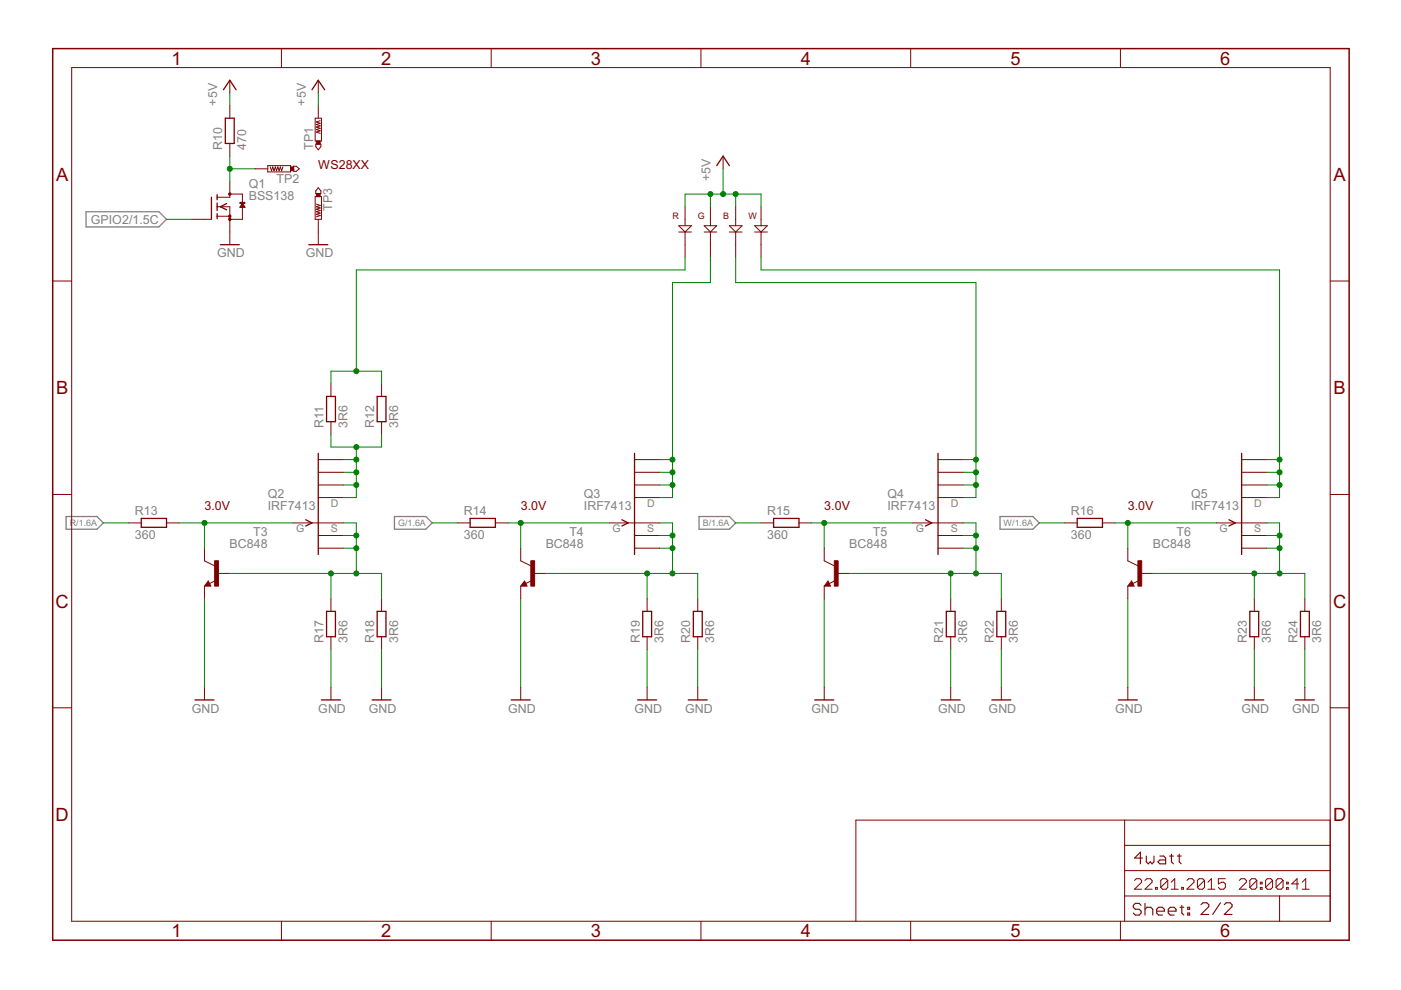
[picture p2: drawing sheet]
<svg xmlns="http://www.w3.org/2000/svg" width="297mm" height="210mm" viewBox="0 0 297 210" stroke-linecap="round" stroke-linejoin="round" font-family="sans-serif">
<path d="M18.2 44.9h15.5l1.6 1.6-1.6 1.6h-15.5zM14 109.5h6.6l1.3 1.4-1.3 1.3h-6.6zM83.6 109.5h6.7l1.3 1.4-1.3 1.3h-6.7zM148.2 109.5h6.4l1.4 1.4-1.4 1.3h-6.4zM212 109.5h7l1.3 1.4-1.3 1.3h-7z" fill="none" stroke="#808080" stroke-width=".28"/>
<g fill="none" stroke="#800000" stroke-width=".28">
<path d="M47.4 19l1.3-2 1.4 2M66.1 19l1.4-2 1.3 2M47.8 25.1h1.9v5.3h-1.9zM152 35.1l1.3-2 1.3 2M44.8 41.8v4.7M46 41.3v1.1M46 43v1.6M46 45.3v1.1M46.7 51.9h4M48 43.2l-1.3 .6 1.3 .7M65.5 51.9h4M67.5 96.1v21.5"/>
<path d="M69.2 84.1h1.9v5.3h-1.9zM80 84.1h1.8v5.3h-1.8zM134.5 96.1v21.5M198.9 96.1v21.5M263.2 96.1v21.5M30 109.9h5.3v1.9h-5.3zM64.8 110.2l1.3 .7-1.3 .6M99.7 109.9h5.3v1.9h-5.3zM131.8 110.2l1.4 .7-1.4 .6M164 109.9h5.4v1.9h-5.4zM196.2 110.2l1.3 .7-1.3 .6M228.4 109.9h5.3v1.9h-5.3z"/>
<path d="M260.6 110.2l1.3 .7-1.3 .6M44.2 123.7l-.2 .3h.4l-.2-.5-.6 .6h.8M69.2 129.6h1.9v5.4h-1.9zM80 129.6h1.8v5.4h-1.8zM111.2 123.7l-.1 .3h.4l-.3-.5-.5 .6h.8M136.3 129.6h1.9v5.4h-1.9zM147 129.6h1.9v5.4h-1.9zM175.6 123.7l-.2 .3h.4l-.2-.5-.6 .6h.8M200.6 129.6h1.9v5.4h-1.9zM211.3 129.6h1.9v5.4h-1.9zM239.9 123.7l-.1 .3h.4l-.3-.5-.5 .6h.8M265 129.6h1.9v5.4h-1.9z"/>
<path d="M275.7 129.6h1.9v5.4h-1.9zM41.3 148.4h4.1M68.2 148.4h4M78.9 148.4h4M108.4 148.4h4M135.2 148.4h4M145.9 148.4h4M172.7 148.4h4.1M199.6 148.4h4M210.3 148.4h4M237.1 148.4h4M263.9 148.4h4"/>
<path d="M274.6 148.4h4.1"/>
</g>
<g fill="none" stroke="#800000" stroke-width=".21">
<path d="M15.2 14.3h266.8v181h-266.8zM48.7 17v2.7M59.7 10.3v4M67.5 17v2.7M104.1 10.3v4M148.6 10.3v4M193.1 10.3v4M237.6 10.3v4M48.7 22.4v2.7M48.7 30.4v2.7M48.7 38.5v3.3h-2.7M54.1 35.8h2.7"/>
<path d="M56.8 35.1h4.8v1.3h-4.8zM57.3 35.4l.3 .8 .2-.8 .3 .8 .3-.8 .2 .8 .3-.8 .3 .8 .2-.8 .3 .8 .3-.8M62.3 35.2h.5l.7 .6-.7 .5h-.5zM66.8 25.1h1.4v4.8h-1.4zM67 30.6h1v.5l-.5 .7-.5-.7zM67.5 39.8l.5 .7v.5h-1v-.5zM67.5 22.4v2.7M67.9 25.6l-.8 .3 .8 .2-.8 .3 .8 .3-.8 .2 .8 .3-.8 .3 .8 .2-.8 .3 .8 .3M153.3 33.1v2.7M11.2 59.6h4M40.7 46.5h4M46 43.8h2.7v8.1"/>
<path d="M46 45.8h2.7M48.7 41.1h2.7v5.4h-2.7M50.9 43.9h1M51 43.8h.8M51.1 43.6h.6M51.2 43.5h.4M51.3 43.3h.2M51.4 43.2h.1M51.4 43.2l.5 .8h-1zM66.8 41.7h1.4v4.8h-1.4zM67.1 43.3l.8 .3-.8 .2 .8 .3-.8 .3 .8 .2-.8 .3 .8 .3-.8 .2 .8 .3-.8 .3M67.5 46.5v5.4"/>
<path d="M143.9 47.9h2.7l-1.4 1.3zM143.9 49.2h2.7M145.2 43.8v4.1M145.2 49.2v5.3M149.3 47.9h2.7l-1.4 1.3zM149.3 49.2h2.7M150.6 43.8v4.1M150.6 49.2v5.3M154.6 47.9h2.7l-1.3 1.3zM154.6 49.2h2.7M156 43.8v4.1M156 49.2v5.3"/>
<path d="M160 47.9h2.7l-1.3 1.3zM160 49.2h2.7M161.4 43.8v4.1M161.4 49.2v5.3M282 59.6h4M67.5 97.5h5.4M70.2 81.4v2.7M70.2 89.4v2.7M80.9 81.4v2.7M80.9 89.4v2.7M134.5 97.5h5.4M198.9 97.5h5.4"/>
<path d="M263.2 97.5h5.4M11.2 104.8h4M27.3 110.9h2.7M35.3 110.9h2.7M43.3 116.2v2.7l2.2 1.1M62.1 110.9h10.8M67.5 105.5h5.4M67.5 102.8h5.4M67.5 100.1h5.4M67.5 113.5h5.4M67.5 116.2h5.4M97 110.9h2.7"/>
<path d="M105 110.9h2.7M110.4 116.2v2.7l2.1 1.1M129.2 110.9h10.7M134.5 105.5h5.4M134.5 102.8h5.4M134.5 100.1h5.4M134.5 113.5h5.4M134.5 116.2h5.4M161.4 110.9h2.6M169.4 110.9h2.7M174.8 116.2v2.7l2.1 1.1M193.5 110.9h10.8"/>
<path d="M198.9 105.5h5.4M198.9 102.8h5.4M198.9 100.1h5.4M198.9 113.5h5.4M198.9 116.2h5.4M225.7 110.9h2.7M233.7 110.9h2.7M239.1 116.2v2.7l2.2 1.1M257.9 110.9h10.7M263.2 105.5h5.4M263.2 102.8h5.4M263.2 100.1h5.4"/>
<path d="M263.2 113.5h5.4M263.2 116.2h5.4M282 104.8h4M43.3 124.3v2.7M44.2 123.2l.5 1.1h-1.4zM45.7 123.1l-1.3 .6M46 121.6h2.7M70.2 127v2.6M70.2 135v2.7M80.9 127v2.6M80.9 135v2.7M110.4 124.3v2.7"/>
<path d="M111.2 123.2l.5 1.1h-1.3zM112.8 123.1l-1.4 .6M113.1 121.6h2.7M137.2 127v2.6M137.2 135v2.7M147.9 127v2.6M147.9 135v2.7M174.8 124.3v2.7M175.6 123.2l.5 1.1h-1.3zM177.1 123.1l-1.3 .6M177.4 121.6h2.7M201.6 127v2.6"/>
<path d="M201.6 135v2.7M212.3 127v2.6M212.3 135v2.7M239.1 124.3v2.7M239.9 123.2l.6 1.1h-1.4zM241.5 123.1l-1.3 .6M241.8 121.6h2.7M265.9 127v2.6M265.9 135v2.7M276.6 127v2.6M276.6 135v2.7M11.2 150.1h4"/>
<path d="M43.3 145.7v2.7M70.2 145.7v2.7M80.9 145.7v2.7M110.4 145.7v2.7M137.2 145.7v2.7M147.9 145.7v2.7M174.8 145.7v2.7M201.6 145.7v2.7M212.3 145.7v2.7M239.1 145.7v2.7M265.9 145.7v2.7M276.6 145.7v2.7"/>
<path d="M282 150.1h4M238.4 173.9v21.4M238.4 179.2h43.6M282 173.9h-100.5v21.4M59.7 195.3v4M104.1 195.3v4M148.6 195.3v4M193.1 195.3v4M237.6 195.3v4M238.4 190h43.6M238.4 184.6h43.6M240.5 186.7l.4-.4h.8l.3 .4v.3l-1.5 1.5h1.5"/>
<path d="M242.8 186.7l.3-.4h.8l.4 .4v.3l-1.5 1.5h1.5M245 188.2h.4v.3h-.4zM247.6 186.7v1.5l-.4 .3h-.7l-.4-.3M247.6 186.7l-.4-.4h-.7l-.4 .4v1.5M247.6 186.7l-1.5 1.5M248.3 188.5h1.5M248.3 187l.8-.7v2.2M250.5 188.2h.4v.3h-.4zM251.7 186.7l.3-.4h.8l.4 .4v.3l-1.5 1.5h1.5M255.4 186.7v1.5l-.4 .3h-.7l-.4-.3M255.4 186.7l-.4-.4h-.7l-.4 .4v1.5M255.4 186.7l-1.5 1.5"/>
<path d="M256.1 188.5h1.5M256.1 187l.7-.7v2.2M259.8 186.3h-1.5v1.1l.8-.4h.3l.4 .4v.8l-.4 .3h-.7l-.4-.3M262.8 186.7l.3-.4h.8l.3 .4v.3l-1.4 1.5h1.4M266.5 186.7v1.5l-.4 .3h-.7l-.4-.3M266.5 186.7l-.4-.4h-.7l-.4 .4v1.5M266.5 186.7l-1.5 1.5M267.2 188.2h.4v.3h-.4zM267.2 187h.4v.4h-.4zM269.8 186.7v1.5l-.4 .3h-.7l-.4-.3M269.8 186.7l-.4-.4h-.7l-.4 .4v1.5M269.8 186.7l-1.5 1.5"/>
<path d="M271.3 190v5.3M272 186.7v1.5l-.3 .3h-.8l-.3-.3M272 186.7l-.3-.4h-.8l-.3 .4v1.5M272 186.7l-1.4 1.5M272.8 188.2h.3v.3h-.3zM272.8 187h.3v.4h-.3zM275.4 187.4h-1.5l1.1-1.1v2.2M276.1 188.5h1.5M276.1 187l.7-.7v2.2"/>
</g>
<g fill="#800000" stroke="#800000" stroke-width=".21">
<path d="M45.5 118.9h.8v5.4h-.8z"/>
<path d="M112.5 118.9h.8v5.4h-.8z"/>
<path d="M176.9 118.9h.8v5.4h-.8z"/>
<path d="M241.3 118.9h.8v5.4h-.8z"/>
<path d="M50.9 42.9h1v.3h-1z"/>
<path d="M61.6 35.4h.7v.8h-.7z"/>
<path d="M67.1 29.9h.8v.7h-.8z"/>
<path d="M67.1 41h.8v.7h-.8z"/>
</g>
<g fill="none" stroke="#800000" stroke-width=".23">
<path d="M241.9 192l-.4-.5h-.8l-.4 .5v.4l.4 .4h.8l.4 .4v.4l-.4 .4h-.8l-.4-.4M242.2 181.9h-1.6l1.2-1.2v2.5M242.8 191.5v2.5M242.8 192.8l.4-.4h.8l.4 .4v1.2M243 181.5v1.2l.4 .5 .5-.5 .4 .5 .4-.5v-1.2M245.2 193.2h1.7v-.4l-.4-.4h-.9l-.4 .4v.8l.4 .4h.9M245.9 181.5h.8l.4 .4v1.3h-1.2l-.4-.5 .4-.4h1.2M247.7 193.2h1.6v-.4l-.4-.4h-.8l-.4 .4v.8l.4 .4h.8M248 181.5h.8M248.4 181.1v1.6l.4 .5M249.6 181.5h.8M250 181.1v1.6l.4 .5"/>
<path d="M250.2 192.4h.8M250.6 192v1.6l.4 .4M251.8 192.4h.4v.4h-.4zM251.8 193.6h.4v.4h-.4zM254.6 191.8l.5-.4h.8l.4 .4v.4l-1.7 1.7h1.7M258.8 191.4l-1.7 2.5M259.6 191.8l.4-.4h.8l.4 .4v.4l-1.6 1.7h1.6"/>
</g>
<path d="M11.2 10.3h274.8v189h-274.8z" fill="none" stroke="#800000" stroke-width=".32"/>
<g fill="#800000" stroke="#800000" stroke-width=".21">
<circle cx="48.7" cy="41.1" r=".27"/>
<circle cx="48.7" cy="46.5" r=".27"/>
<circle cx="48.7" cy="45.8" r=".27"/>
</g>
<g fill="none" stroke="#008000" stroke-width=".21">
<path d="M48.7 19.7v2.7M67.5 19.7v2.7M48.7 33.1v5.4M48.7 35.8h5.4M153.3 35.8v5.3M35.3 46.5h5.4M145.2 54.5v2.7h-69.7v21.5M145.2 43.8v-2.7h16.2v2.7M150.6 54.5v5.4h-8v45.6h-2.7M150.6 41.1v2.7M156 54.5v5.4h50.9v45.6h-2.6M156 41.1v2.7"/>
<path d="M161.4 54.5v2.7h109.9v48.3h-2.7M70.2 81.4v-2.7h10.7v2.7M70.2 92.1v2.7h10.7v-2.7M72.9 97.5h2.6M75.5 94.8v10.7h-2.6M139.9 97.5h2.7M204.3 97.5h2.6M268.6 97.5h2.7M21.9 110.9h5.4M38 110.9h24.1M43.3 110.9v5.3M72.9 116.2h2.6"/>
<path d="M72.9 110.9h2.6v10.7M72.9 113.5h2.6M72.9 100.1h2.6M72.9 102.8h2.6M91.6 110.9h5.4M107.7 110.9h21.5M110.4 110.9v5.3M139.9 116.2h2.7M139.9 113.5h2.7M139.9 110.9h2.7v10.7M139.9 100.1h2.7M139.9 102.8h2.7"/>
<path d="M156 110.9h5.4M172.1 110.9h21.4M174.8 110.9v5.3M204.3 116.2h2.6M204.3 113.5h2.6M204.3 110.9h2.6v10.7M204.3 100.1h2.6M204.3 102.8h2.6M220.3 110.9h5.4M236.4 110.9h21.5M239.1 110.9v5.3M268.6 116.2h2.7"/>
<path d="M268.6 113.5h2.7M268.6 110.9h2.7v10.7M268.6 100.1h2.7M268.6 102.8h2.7M43.3 127v18.7M48.7 121.6h32.2v5.4M70.2 121.6v5.4M70.2 137.7v8M80.9 137.7v8M110.4 127v18.7M115.8 121.6h32.1v5.4M137.2 121.6v5.4"/>
<path d="M137.2 137.7v8M147.9 137.7v8M174.8 127v18.7M180.1 121.6h32.2v5.4M201.6 121.6v5.4M201.6 137.7v8M212.3 137.7v8M239.1 127v18.7M244.5 121.6h32.1v5.4M265.9 121.6v5.4M265.9 137.7v8M276.6 137.7v8"/>
</g>
<g fill="#008000" stroke="#008000" stroke-width=".21">
<circle cx="75.5" cy="116.2" r=".53"/>
<circle cx="75.5" cy="113.5" r=".53"/>
<circle cx="75.5" cy="121.6" r=".53"/>
<circle cx="70.2" cy="121.6" r=".53"/>
<circle cx="75.5" cy="97.5" r=".53"/>
<circle cx="75.5" cy="100.1" r=".53"/>
<circle cx="75.5" cy="102.8" r=".53"/>
<circle cx="75.5" cy="94.8" r=".53"/>
<circle cx="43.3" cy="110.9" r=".53"/>
<circle cx="75.5" cy="78.7" r=".53"/>
<circle cx="110.4" cy="110.9" r=".53"/>
<circle cx="142.6" cy="116.2" r=".53"/>
<circle cx="142.6" cy="113.5" r=".53"/>
<circle cx="142.6" cy="121.6" r=".53"/>
<circle cx="137.2" cy="121.6" r=".53"/>
<circle cx="142.6" cy="97.5" r=".53"/>
<circle cx="142.6" cy="100.1" r=".53"/>
<circle cx="142.6" cy="102.8" r=".53"/>
<circle cx="174.8" cy="110.9" r=".53"/>
<circle cx="206.9" cy="121.6" r=".53"/>
<circle cx="206.9" cy="116.2" r=".53"/>
<circle cx="206.9" cy="113.5" r=".53"/>
<circle cx="201.6" cy="121.6" r=".53"/>
<circle cx="206.9" cy="102.8" r=".53"/>
<circle cx="206.9" cy="100.1" r=".53"/>
<circle cx="206.9" cy="97.5" r=".53"/>
<circle cx="239.1" cy="110.9" r=".53"/>
<circle cx="271.3" cy="121.6" r=".53"/>
<circle cx="271.3" cy="116.2" r=".53"/>
<circle cx="271.3" cy="113.5" r=".53"/>
<circle cx="265.9" cy="121.6" r=".53"/>
<circle cx="271.3" cy="102.8" r=".53"/>
<circle cx="271.3" cy="100.1" r=".53"/>
<circle cx="271.3" cy="97.5" r=".53"/>
<circle cx="150.6" cy="41.1" r=".53"/>
<circle cx="153.3" cy="41.1" r=".53"/>
<circle cx="156" cy="41.1" r=".53"/>
<circle cx="48.7" cy="35.8" r=".53"/>
</g>
<g font-size="4.3" fill="#800000">
<text x="36.4" y="13.7">1</text>
<text x="80.8" y="13.7">2</text>
<text x="125.3" y="13.7">3</text>
<text x="169.8" y="13.7">4</text>
<text x="214.2" y="13.7">5</text>
<text x="258.7" y="13.7">6</text>
<text x="11.9" y="38.3">A</text>
<text x="282.7" y="38.3">A</text>
<text x="11.9" y="83.6">B</text>
<text x="282.7" y="83.6">B</text>
<text x="11.8" y="128.8">C</text>
<text x="282.6" y="128.8">C</text>
<text x="11.8" y="174.1">D</text>
<text x="282.6" y="174.1">D</text>
<text x="36.4" y="198.7">1</text>
<text x="80.8" y="198.7">2</text>
<text x="125.3" y="198.7">3</text>
<text x="169.8" y="198.7">4</text>
<text x="214.2" y="198.7">5</text>
<text x="258.7" y="198.7">6</text>
</g>
<g font-size="2.9" fill="#808080">
<text x="46" y="22.4" transform="rotate(-90 46 22.4)">+5V</text>
<text x="64.8" y="22.4" transform="rotate(-90 64.8 22.4)">+5V</text>
<text x="47.1" y="31.8" transform="rotate(-90 47.1 31.8)">R10</text>
<text x="52.2" y="31.8" transform="rotate(-90 52.2 31.8)">470</text>
<text x="66.4" y="31.8" transform="rotate(-90 66.4 31.8)">TP1</text>
<text x="52.7" y="39.8">Q1</text>
<text x="58.6" y="38.7">TP2</text>
<text x="150.6" y="38.5" transform="rotate(-90 150.6 38.5)">+5V</text>
<text x="19.3" y="47.5">GPIO2/1.5C</text>
<text x="52.7" y="42.5">BSS138</text>
<text x="70.4" y="44.7" transform="rotate(-90 70.4 44.7)">TP3</text>
<text x="46" y="54.6">GND</text>
<text x="64.8" y="54.6">GND</text>
<text x="68.6" y="90.8" transform="rotate(-90 68.6 90.8)">R11</text>
<text x="73.7" y="90.8" transform="rotate(-90 73.7 90.8)">3R6</text>
<text x="79.3" y="90.8" transform="rotate(-90 79.3 90.8)">R12</text>
<text x="84.4" y="90.8" transform="rotate(-90 84.4 90.8)">3R6</text>
<text x="56.8" y="105.6">Q2</text>
<text x="123.8" y="105.6">Q3</text>
<text x="188.2" y="105.6">Q4</text>
<text x="252.5" y="105.6">Q5</text>
<text x="28.6" y="109.3">R13</text>
<text x="53.7" y="113.5">T3</text>
<text x="56.8" y="108.2">IRF7413</text>
<text x="98.3" y="109.3">R14</text>
<text x="120.7" y="113.5">T4</text>
<text x="123.8" y="108.2">IRF7413</text>
<text x="162.7" y="109.3">R15</text>
<text x="185.1" y="113.5">T5</text>
<text x="188.2" y="108.2">IRF7413</text>
<text x="227" y="109.3">R16</text>
<text x="249.4" y="113.5">T6</text>
<text x="252.5" y="108.2">IRF7413</text>
<text x="28.6" y="114.3">360</text>
<text x="48.7" y="116.2">BC848</text>
<text x="98.3" y="114.3">360</text>
<text x="115.7" y="116.2">BC848</text>
<text x="162.7" y="114.3">360</text>
<text x="180.1" y="116.2">BC848</text>
<text x="227" y="114.3">360</text>
<text x="244.4" y="116.2">BC848</text>
<text x="68.6" y="136.3" transform="rotate(-90 68.6 136.3)">R17</text>
<text x="73.7" y="136.3" transform="rotate(-90 73.7 136.3)">3R6</text>
<text x="79.3" y="136.3" transform="rotate(-90 79.3 136.3)">R18</text>
<text x="84.4" y="136.3" transform="rotate(-90 84.4 136.3)">3R6</text>
<text x="135.6" y="136.3" transform="rotate(-90 135.6 136.3)">R19</text>
<text x="140.7" y="136.3" transform="rotate(-90 140.7 136.3)">3R6</text>
<text x="146.4" y="136.3" transform="rotate(-90 146.4 136.3)">R20</text>
<text x="151.4" y="136.3" transform="rotate(-90 151.4 136.3)">3R6</text>
<text x="200" y="136.3" transform="rotate(-90 200 136.3)">R21</text>
<text x="205.1" y="136.3" transform="rotate(-90 205.1 136.3)">3R6</text>
<text x="210.7" y="136.3" transform="rotate(-90 210.7 136.3)">R22</text>
<text x="215.8" y="136.3" transform="rotate(-90 215.8 136.3)">3R6</text>
<text x="264.3" y="136.3" transform="rotate(-90 264.3 136.3)">R23</text>
<text x="269.4" y="136.3" transform="rotate(-90 269.4 136.3)">3R6</text>
<text x="275.1" y="136.3" transform="rotate(-90 275.1 136.3)">R24</text>
<text x="280.1" y="136.3" transform="rotate(-90 280.1 136.3)">3R6</text>
<text x="40.7" y="151.1">GND</text>
<text x="67.5" y="151.1">GND</text>
<text x="78.2" y="151.1">GND</text>
<text x="107.7" y="151.1">GND</text>
<text x="134.5" y="151.1">GND</text>
<text x="145.3" y="151.1">GND</text>
<text x="172.1" y="151.1">GND</text>
<text x="198.9" y="151.1">GND</text>
<text x="209.6" y="151.1">GND</text>
<text x="236.4" y="151.1">GND</text>
<text x="263.2" y="151.1">GND</text>
<text x="274" y="151.1">GND</text>
</g>
<g font-size="2.9" fill="#800000">
<text x="67.5" y="35.8">WS28XX</text>
<text x="43.4" y="108.2">3.0V</text>
<text x="110.4" y="108.2">3.0V</text>
<text x="174.8" y="108.2">3.0V</text>
<text x="239.1" y="108.2">3.0V</text>
</g>
<g font-size="2.5" fill="#808080">
<text x="70.2" y="107.5">D</text>
<text x="137.2" y="107.5">D</text>
<text x="201.6" y="107.5">D</text>
<text x="265.9" y="107.5">D</text>
<text x="62.8" y="112.9">G</text>
<text x="70.2" y="112.9">S</text>
<text x="129.8" y="112.9">G</text>
<text x="137.2" y="112.9">S</text>
<text x="194.2" y="112.9">G</text>
<text x="201.6" y="112.9">S</text>
<text x="258.6" y="112.9">G</text>
<text x="265.9" y="112.9">S</text>
</g>
<g font-size="2.1" fill="#800000">
<text x="142.6" y="46.5">R</text>
<text x="147.9" y="46.5">G</text>
<text x="153.3" y="46.5">B</text>
<text x="158.7" y="46.5">W</text>
</g>
<g font-size="2.1" fill="#808080">
<text x="14.8" y="111.5">R/1.6A</text>
<text x="84.4" y="111.5">G/1.6A</text>
<text x="149" y="111.5">B/1.6A</text>
<text x="212.7" y="111.5">W/1.6A</text>
</g>
</svg>
